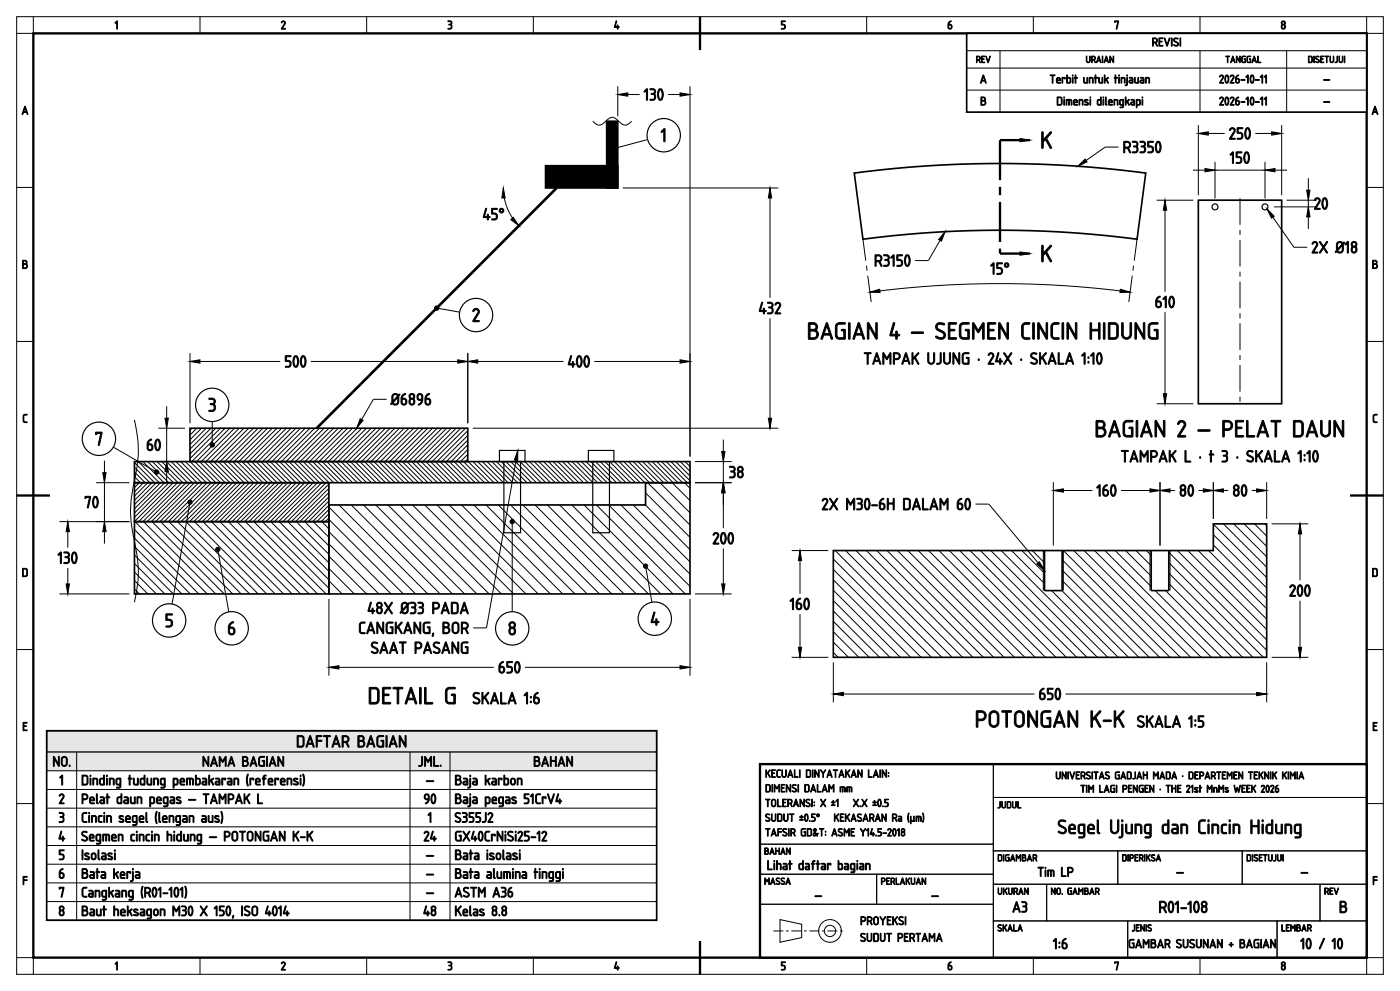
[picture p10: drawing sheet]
<svg xmlns="http://www.w3.org/2000/svg" width="420mm" height="297mm" viewBox="0 0 420 297" stroke-linecap="round" stroke-linejoin="round" font-family="sans-serif">
<g fill="none" stroke="#000" stroke-width=".3">
<path d="M5 5h410v287h-410zM10 5v5h-5M60 5v5M110 5v5M160 5v5M210 5v5M260 5v5M310 5v5M360 5v5M410 5v5h5M5 56.2h5M410 56.2h5"/>
<path d="M5 102.3h5M410 102.3h5M5 148.5h5M410 148.5h5M5 194.7h5M410 194.7h5M5 240.8h5M410 240.8h5M5 287h5v5M60 287v5M110 287v5M160 287v5"/>
<path d="M210 287v5M260 287v5M310 287v5M360 287v5M415 287h-5v5"/>
</g>
<path d="M10 10h400v277h-400zM210 5v10M5 148.5h10M405 148.5h10M210 282v10" fill="none" stroke="#000" stroke-width=".7" stroke-linecap="butt"/>
<path d="M228 229h182v58h-182z" fill-rule="evenodd" fill="#fff"/>
<path d="M228 229h182v58h-182z" fill="none" stroke="#000" stroke-width=".7" stroke-linecap="butt"/>
<g fill="none" stroke="#000" stroke-width=".3">
<path d="M228 229h70v24h-70zM298 229h112v10h-112zM298 239h112v16h-112zM228 253h70v9h-70zM298 255h37.3v10h-37.3zM335.3 255h37.4v10h-37.4zM372.7 255h37.3v10h-37.3zM228 262h35v9h-35zM228 271h70v16h-70zM234 275.6l6.5 1.4v4l-6.5 1.4zM263 262h35v9h-35zM298 265h16v11h-16z"/>
<path d="M298 276h40.3v11h-40.3zM314 265h82v11h-82zM338.3 276h44.8v11h-44.8zM383.1 276h26.9v11h-26.9zM396 265h14v11h-14z"/>
<circle cx="249" cy="279" r="3.4"/>
<circle cx="249" cy="279" r="1.7"/>
</g>
<path d="M232 279h21.5" fill="none" stroke="#000" stroke-width=".3" stroke-dasharray="3 .8 .8 .8" stroke-linecap="butt"/>
<path d="M290 10h120v23.6h-120z" fill-rule="evenodd" fill="#fff"/>
<path d="M290 10h120v23.6h-120z" fill="none" stroke="#000" stroke-width=".5"/>
<path d="M290 15.2h120M300 15.2v18.4M360 15.2v18.4M386 15.2v18.4M290 20.4h120M290 27h120" fill="none" stroke="#000" stroke-width=".3"/>
<path d="M14 219h183v6.4h-183z" fill-rule="evenodd" fill="#e6e6e6" stroke="#000" stroke-width=".35"/>
<path d="M14 225.4h183v5.6h-183z" fill-rule="evenodd" fill="#e6e6e6" stroke="#000" stroke-width=".3"/>
<g fill="none" stroke="#000" stroke-width=".3">
<path d="M177.8 36.3a2.13 2.13 0 0 0 3.7 .3 2.29 2.29 0 0 1 3.6-.7 3.1 3.1 0 0 0 2.9 1.5l1.5-1.1M40.3 125.8a35.1 35.1 0 0 1 .3 17.1 37.3 37.3 0 0 0 0 20.5 34.3 34.3 0 0 1-.3 17.1M40.3 138.6l6.1 6.1M41.5 138.3l6.3 6.4M42.9 138.3l6.3 6.4M44.3 138.3l6.3 6.4M45.7 138.3l6.3 6.4M47.1 138.3l6.3 6.4M48.5 138.3l6.4 6.4M49.9 138.3l6.4 6.4M51.4 138.3l6.3 6.4M52.8 138.3l6.3 6.4"/>
<path d="M54.2 138.3l6.3 6.4M55.6 138.3l6.3 6.4M57 138.3l6.3 6.4M57.6 128.3l-.6 .7M58.4 138.3l6.4 6.4M59 128.3l-2 2.1M59.8 138.3l6.4 6.4M60.5 128.3l-3.5 3.5M61.3 138.3l6.3 6.4M61.9 128.3l-4.9 4.9M62.7 138.3l6.3 6.4M63.3 128.3l-6.3 6.3"/>
<path d="M64.1 138.3l6.3 6.4M64.7 128.3l-7.7 7.7M65.5 138.3l6.3 6.4M66.1 128.3l-9.1 9.2M66.9 138.3l6.3 6.4M67.5 128.3l-10 10M68.3 138.3l6.4 6.4M68.9 128.3l-10 10M69.7 138.3l6.4 6.4M70.4 128.3l-10 10M71.2 138.3l6.3 6.4M71.8 128.3l-10 10"/>
<path d="M72.6 138.3l6.3 6.4M73.2 128.3l-10 10M74 138.3l6.3 6.4M74.6 128.3l-10 10M75.4 138.3l6.3 6.4M76 128.3l-10 10M76.8 138.3l6.3 6.4M77.4 128.3l-10 10M78.2 138.3l6.4 6.4M78.8 128.3l-10 10M79.6 138.3l6.4 6.4M80.3 128.3l-10 10"/>
<path d="M81.1 138.3l6.3 6.4M81.7 128.3l-10 10M82.5 138.3l6.3 6.4M83.1 128.3l-10 10M83.9 138.3l6.3 6.4M84.5 128.3l-10 10M85.3 138.3l6.3 6.4M85.9 128.3l-10 10M86.7 138.3l6.3 6.4M87.3 128.3l-10 10M88.1 138.3l6.4 6.4M88.7 128.3l-10 10"/>
<path d="M89.5 138.3l6.4 6.4M90.2 128.3l-10 10M91 138.3l6.3 6.4M91.6 128.3l-10 10M92.4 138.3l6.3 6.4M93 128.3l-10 10M93.8 138.3l6.3 6.4M94.4 128.3l-10 10M95.2 138.3l6.3 6.4M95.8 128.3l-10 10M96.6 138.3l6.3 6.4M97.2 128.3l-10 10"/>
<path d="M98 138.3l6.4 6.4M98.6 128.3l-10 10M99.4 138.3l6.4 6.4M100.1 128.3l-10 10M100.9 138.3l6.3 6.4M101.5 128.3l-10 10M102.3 138.3l6.3 6.4M102.9 128.3l-10 10M103.7 138.3l6.3 6.4M104.3 128.3l-10 10M105.1 138.3l6.3 6.4M105.7 128.3l-10 10"/>
<path d="M106.5 138.3l6.3 6.4M107.1 128.3l-10 10M107.9 138.3l6.4 6.4M108.5 128.3l-10 10M109.3 138.3l6.4 6.4M110 128.3l-10 10M110.8 138.3l6.3 6.4M111.4 128.3l-10 10M112.2 138.3l6.3 6.4M112.8 128.3l-10 10M113.6 138.3l6.3 6.4M114.2 128.3l-10 10"/>
<path d="M115 138.3l6.3 6.4M115.6 128.3l-10 10M116.4 138.3l6.3 6.4M117 128.3l-10 10M117.8 138.3l6.4 6.4M118.4 128.3l-10 10M119.2 138.3l6.4 6.4M119.9 128.3l-10 10M120.7 138.3l6.3 6.4M121.3 128.3l-10 10M122.1 138.3l6.3 6.4M122.7 128.3l-10 10"/>
<path d="M123.5 138.3l6.3 6.4M124.1 128.3l-10 10M124.9 138.3l6.3 6.4M125.5 128.3l-10 10M126.3 138.3l6.3 6.4M126.9 128.3l-10 10M127.7 138.3l6.4 6.4M128.3 128.3l-10 10M129.1 138.3l6.4 6.4M129.8 128.3l-10 10M130.6 138.3l6.3 6.4M131.2 128.3l-10 10"/>
<path d="M132 138.3l6.3 6.4M132.6 128.3l-10 10M133.4 138.3l6.3 6.4M134 128.3l-10 10M134.8 138.3l6.3 6.4M135.4 128.3l-10 10M136.2 138.3l6.3 6.4M136.8 128.3l-10 10M137.6 138.3l6.4 6.4M138.2 128.3l-10 10M139 138.3l6.4 6.4M139.7 128.3l-10 10"/>
<path d="M140.3 137.6l-.7 .7M140.3 136.1l-2.2 2.2M140.3 134.7l-3.6 3.6M140.3 133.3l-5 5M140.3 131.9l-6.4 6.4M140.3 130.5l-7.8 7.8M140.3 129.1l-9.2 9.2M140.5 138.3l6.3 6.4M141.9 138.3l6.3 6.4M143.3 138.3l6.3 6.4M144.7 138.3l6.3 6.4M146.1 138.3l6.3 6.4"/>
<path d="M147.5 138.3l6.4 6.4M148.9 138.3l6.4 6.4M150.4 138.3l6.3 6.4M151.8 138.3l6.3 6.4M153.2 138.3l6.3 6.4M154.6 138.3l6.3 6.4M156 138.3l6.3 6.4M157.4 138.3l6.4 6.4M158.8 138.3l6.4 6.4M160.3 138.3l6.3 6.4M161.7 138.3l6.3 6.4M163.1 138.3l6.3 6.4"/>
<path d="M164.5 138.3l6.3 6.4M165.9 138.3l6.3 6.4M167.3 138.3l6.4 6.4M168.7 138.3l6.4 6.4M170.2 138.3l6.3 6.4M171.6 138.3l6.3 6.4M173 138.3l6.3 6.4M174.4 138.3l6.3 6.4M175.8 138.3l6.3 6.4M177.2 138.3l6.4 6.4M178.6 138.3l6.4 6.4M180.1 138.3l6.3 6.4"/>
<path d="M181.5 138.3l6.3 6.4M182.9 138.3l6.3 6.4M184.3 138.3l6.3 6.4M185.7 138.3l6.3 6.4M187.1 138.3l6.4 6.4M188.5 138.3l6.4 6.4M190 138.3l6.3 6.4M191.4 138.3l6.3 6.4M192.8 138.3l6.3 6.4M194.2 138.3l6.3 6.4M195.6 138.3l6.3 6.4M197 138.3l6.4 6.4"/>
<path d="M198.4 138.3l6.4 6.4M199.9 138.3l6.3 6.4M201.3 138.3l5.7 5.8M202.7 138.3l4.3 4.4M204.1 138.3l2.9 2.9M205.5 138.3l1.5 1.5M40.3 140l4.7 4.7M40.3 141.4l3.3 3.3M40.3 142.9l1.8 1.8M40.3 144.3l.4 .4M40.3 158.7l19.3 19.3M40.5 156.3l21.7 21.7"/>
<path d="M41.8 144.7l-1.5 1.4M43.1 156.3l21.6 21.7M43.1 144.7l-2.8 2.7M44.3 144.7l-4 4M45.6 156.3l21.7 21.7M45.6 144.7l-5.3 5.2M46.9 144.7l-6.6 6.5M48.1 156.3l21.7 21.7M48.2 144.7l-7.9 7.8M49.4 144.7l-9.1 9.1M50.7 156.3l21.7 21.7M50.7 144.7l-10.4 10.3"/>
<path d="M52 144.7l-11.7 11.6M53.2 156.3l21.7 21.7M53.3 144.7l-11.7 11.6M54.5 144.7l-11.6 11.6M55.8 156.3l21.6 21.7M55.8 144.7l-11.7 11.6M57.1 144.7l-11.7 11.6M58.3 156.3l21.7 21.7M58.3 144.7l-11.6 11.6M59.6 144.7l-11.7 11.6M60.9 156.3l21.6 21.7M60.9 144.7l-11.7 11.6"/>
<path d="M62.2 144.7l-11.7 11.6M63.4 156.3l21.7 21.7M63.4 144.7l-11.6 11.6M64.7 144.7l-11.7 11.6M66 156.3l21.6 21.7M66 144.7l-11.7 11.6M67.3 144.7l-11.7 11.6M68.5 156.3l21.7 21.7M68.5 144.7l-11.6 11.6M69.8 144.7l-11.7 11.6M71.1 156.3l21.6 21.7M71.1 144.7l-11.7 11.6"/>
<path d="M72.3 144.7l-11.6 11.6M73.6 156.3l21.7 21.7M73.6 144.7l-11.6 11.6M74.9 144.7l-11.7 11.6M76.1 156.3l21.7 21.7M76.2 144.7l-11.7 11.6M77.4 144.7l-11.6 11.6M78.7 156.3l20 20M78.7 144.7l-11.7 11.6M80 144.7l-11.7 11.6M81.2 156.3l17.5 17.5M81.3 144.7l-11.7 11.6"/>
<path d="M82.5 144.7l-11.6 11.6M83.8 156.3l14.9 14.9M83.8 144.7l-11.7 11.6M85.1 144.7l-11.7 11.6M86.3 156.3l12.4 12.4M86.3 144.7l-11.6 11.6M87.6 144.7l-11.6 11.6M88.9 156.3l9.8 9.8M88.9 144.7l-11.7 11.6M90.2 144.7l-11.7 11.6M91.4 156.3l7.3 7.3M91.4 144.7l-11.6 11.6"/>
<path d="M92.7 144.7l-11.7 11.6M94 156.3l4.7 4.7M94 144.7l-11.7 11.6M95.3 144.7l-11.7 11.6M96.5 156.3l2.2 2.2M96.5 144.7l-11.6 11.6M97.8 144.7l-11.7 11.6M98.7 155.3l-1.1 1M98.7 154l-2.4 2.3M98.7 152.7l-3.7 3.6M98.7 151.4l-4.9 4.9M98.7 150.2l-6.2 6.1"/>
<path d="M98.7 148.9l-7.5 7.4M98.7 147.6l-8.7 8.7M98.7 146.3l-10 10M98.7 145.1l-11.3 11.2M98.7 152l26 26M98.7 155.7l22.3 22.3M98.7 159.3l18.6 18.7M101.7 151.3l26.7 26.7M105.4 151.3l26.6 26.7M109 151.3l26.7 26.7M112.7 151.3l26.7 26.7M116.4 151.3l26.7 26.7"/>
<path d="M120.1 151.3l26.6 26.7M123.8 151.3l26.6 26.7M127.4 151.3l26.7 26.7M131.1 151.3l26.7 26.7M134.8 151.3l26.7 26.7M138.5 151.3l26.6 26.7M142.1 151.3l26.7 26.7M145.8 151.3l26.7 26.7M149.5 151.3l26.7 26.7M153.2 151.3l26.6 26.7M156.8 151.3l26.7 26.7M160.5 151.3l26.7 26.7"/>
<path d="M164.2 151.3l26.7 26.7M167.9 151.3l26.6 26.7M171.6 151.3l26.6 26.7M175.2 151.3l26.7 26.7M178.9 151.3l26.7 26.7M182.6 151.3l24.4 24.4M186.3 151.3l20.7 20.8M189.9 151.3l17.1 17.1M193.6 151.3l13.4 13.4M193.7 147.7l13.3 13.3M194.3 144.7l12.7 12.7M198 144.7l9 9"/>
<path d="M201.7 144.7l5.3 5.3M205.3 144.7l1.7 1.6M208.5 144.7h11M217 144.7v13.6M364 157.1l16 16M367 157l13 13M370.1 157l9.9 9.9M373.2 157l6.8 6.8M376.3 157l3.7 3.7M379.5 157l.5 .5M40.3 161.2l16.8 16.8M40.3 163.8l14.2 14.2"/>
<path d="M40.3 166.3l11.7 11.7M40.3 168.9l9.1 9.1M40.3 171.4l6.6 6.6M40.3 174l4.1 4M40.3 176.5l1.5 1.5M98.7 163l15 15M98.7 166.7l11.3 11.3M98.7 170.4l7.6 7.6M98.7 174l3.9 4M98.7 177.7l.2 .3M98.7 179.5v23M207 179.5v23"/>
<path d="M208.5 178h11M217 164.4v13.6M250 167.6l29.4 29.4M250 170.7l26.3 26.3M250 173.8l23.2 23.2M250 176.9l20.1 20.1M250 180l17 17M250.6 165l32 32M253.7 165l32 32M256.8 165l32 32M259.9 165l32 32M263 165l32 32"/>
<path d="M266.1 165l32 32M269.2 165l32 32M272.3 165l32 32M275.5 165l32 32M278.6 165l32 32M281.7 165l32 32M284.8 165l32 32M287.9 165l32 32M291 165l32 32M294.1 165l32 32M297.2 165l32 32M300.3 165l32 32"/>
<path d="M303.5 165l9.9 9.9M306.6 165l6.8 6.8M309.7 165l3.7 3.7M312.8 165l.6 .6M313 165v12M315.5 177l20 20M318.6 177l20 20M318.6 167.7l29.3 29.3M318.6 170.9l26.2 26.1M318.6 174l23.1 23M319 177v-12l32 32M322.1 165l32 32"/>
<path d="M325.2 165l32 32M328.3 165l32 32M331.5 165l32 32M334.6 165l10.8 10.8M337.7 165l7.7 7.7M340.8 165l4.6 4.6M343.9 165l1.5 1.5M345 165v12M346.6 177l20 20M349.7 177l20 20M350.6 165.5l29.4 29.4M350.6 168.6l28.4 28.4"/>
<path d="M350.6 171.7l25.3 25.3M350.6 174.9l22.2 22.1M351 165v12M353.2 165l26.8 26.8M356.3 165l23.7 23.7M359.5 165l20.5 20.5M362.6 165l17.4 17.4M364 160.2l16 16M364 163.3l16 16M250 183.1l13.9 13.9M250 186.2l10.8 10.8M250 189.3l7.7 7.7"/>
<path d="M250 192.4l4.6 4.6M250 195.6l1.4 1.4M98.7 200h49.5M157.5 200h49.5M14 236.6h183M23 225.4v50.4M123 225.4v50.4M135 225.4v50.4M14 242.2h183M14 247.8h183M14 253.4h183M14 259h183"/>
<path d="M14 264.6h183M14 270.2h183M14 275.8h183"/>
</g>
<path d="M256.3 51.9a335 335 0 0 1 87.4 0l-2.6 19.8a315 315 0 0 0-82.2 0zM359.5 60h25v61h-25zM40.3 138.3h166.7v6.4h-166.7zM57 128.3h83.3v10h-83.3zM40.3 144.7h58.4v11.6h-58.4zM40.3 156.3h58.4v21.7h-58.4zM98.7 151.3h95v-6.6h13.3v33.3h-108.3zM250 165h114v-8h16v40h-130zM313.4 165v12h5.2v-12M345.4 165v12h5.2v-12M14 219h183v56.8h-183z" fill="none" stroke="#000" stroke-width=".5"/>
<path d="M372 59.4v62.2M261.4 90.5l-2.5-18.6M338.6 90.5l2.5-18.6" fill="none" stroke="#000" stroke-width=".3" stroke-dasharray="8 1.5 1.5 1.5" stroke-linecap="butt"/>
<g fill="none" stroke="#000" stroke-width=".35">
<path d="M149.8 135h7.7v3.3h-7.7zM151.2 138.3h5v21.4h-5zM176.5 135h7.7v3.3h-7.7zM177.8 138.3h5v21.4h-5z"/>
<circle cx="364.5" cy="62" r=".9"/>
<circle cx="379.5" cy="62" r=".9"/>
</g>
<g fill="#000" stroke="#000" stroke-width=".5">
<path d="M163.7 49.7h21.6v6.6h-21.6z" fill-rule="evenodd"/>
<path d="M182 36.3h3.3v20h-3.3z" fill-rule="evenodd"/>
</g>
<path d="M167 56.3l-72 72" fill="none" stroke="#000" stroke-width=".8" stroke-linecap="butt"/>
<path d="M217 144.7l.5 3h-1zM216.5 175h1l-.5 3zM98.7 200l3-.5v1zM204 199.5l3 .5-3 .5z" fill="#000" stroke="#000" stroke-width=".3"/>
<path d="M212.9 158.8h8.2v5.1h-8.2z" fill-rule="evenodd" fill="#fff"/>
<path d="M186.8 56.3h46.7M231 56.3v33M231 95.4v32.9M141.8 128.3h91.7M208.5 138.3h11M217 131.7v19.6M208.5 144.7h11" fill="none" stroke="#000" stroke-width=".3"/>
<path d="M231 56.3l.5 3h-1zM216.5 135.3h1l-.5 3zM230.5 125.3h1l-.5 3zM217 144.7l.5 3h-1z" fill="#000" stroke="#000" stroke-width=".3"/>
<path d="M226.7 89.8h8.6v5.1h-8.6z" fill-rule="evenodd" fill="#fff"/>
<path d="M17.8 156.3h21M20.3 156.3v7.8M17.8 178h21M20.3 170.2v7.8" fill="none" stroke="#000" stroke-width=".3"/>
<path d="M20.3 156.3l.5 3h-1zM19.8 175h1l-.5 3z" fill="#000" stroke="#000" stroke-width=".3"/>
<path d="M16.5 164.6h7.7v5.1h-7.7z" fill-rule="evenodd" fill="#fff"/>
<g fill="none" stroke="#000" stroke-width=".3">
<path d="M185.3 25.8v9M185.3 28.3h6.6M200.4 28.3h6.6M207 25.8v111M151 56.3a16 16 0 0 0 4.7 11.3M57 105.8v21M57 108.3h27.1M93.3 108.3h75.7M116 119.7h-4l-5 8.6M140.3 105.8v21M178.3 108.3h28.7M31.3 138.1v24.8"/>
<path d="M47.5 128.3h8M47.5 138.3h8M50 121.7v23.2M155.3 135l-9.3 53.2h-4M28.8 144.7h10M28.8 156.3h10"/>
</g>
<g fill="#000" stroke="#000" stroke-width=".3">
<path d="M185.3 28.3l3-.5v1zM204 27.8l3 .5-3 .5zM151 56.3l.5 3h-1zM153.2 65.8l.8-.7 1.7 2.5zM57 108.3l3-.5v1zM137.3 107.8l3 .5-3 .5zM140.3 108.3l3-.5v1zM204 107.8l3 .5-3 .5zM49.5 125.3h1l-.5 3zM50 138.3l.5 3h-1zM108.1 125.5l.8 .5-1.9 2.3zM155.3 135v3l-1-.1z"/>
<path d="M30.8 141.7h1l-.5 3zM31.3 156.3l.5 3h-1z"/>
</g>
<circle cx="199.1" cy="40.5" r="5" fill="#fff" stroke="#000" stroke-width=".35"/>
<path d="M194.3 41.8l-10.6 2.9" fill="none" stroke="#000" stroke-width=".3"/>
<circle cx="183.7" cy="44.7" r=".65" fill="#000" stroke="#000" stroke-width=".3"/>
<circle cx="142.8" cy="94.4" r="5" fill="#fff" stroke="#000" stroke-width=".35"/>
<path d="M131 92.3l6.9 1.2" fill="none" stroke="#000" stroke-width=".3"/>
<circle cx="131" cy="92.3" r=".65" fill="#000" stroke="#000" stroke-width=".3"/>
<circle cx="63.7" cy="121.3" r="5" fill="#fff" stroke="#000" stroke-width=".35"/>
<path d="M63.7 126.3v7" fill="none" stroke="#000" stroke-width=".3"/>
<circle cx="63.7" cy="133.3" r=".65" fill="#000" stroke="#000" stroke-width=".3"/>
<circle cx="196.4" cy="185.4" r="5" fill="#fff" stroke="#000" stroke-width=".35"/>
<path d="M193.7 169.7l1.9 10.8" fill="none" stroke="#000" stroke-width=".3"/>
<circle cx="193.7" cy="169.7" r=".65" fill="#000" stroke="#000" stroke-width=".3"/>
<circle cx="50.7" cy="186" r="5" fill="#fff" stroke="#000" stroke-width=".35"/>
<path d="M57 150.5l-5.4 30.5" fill="none" stroke="#000" stroke-width=".3"/>
<circle cx="57" cy="150.5" r=".65" fill="#000" stroke="#000" stroke-width=".3"/>
<circle cx="69.5" cy="188.3" r="5" fill="#fff" stroke="#000" stroke-width=".35"/>
<path d="M65.3 164.7l3.3 18.7" fill="none" stroke="#000" stroke-width=".3"/>
<circle cx="65.3" cy="164.7" r=".65" fill="#000" stroke="#000" stroke-width=".3"/>
<circle cx="29.7" cy="131.5" r="5" fill="#fff" stroke="#000" stroke-width=".35"/>
<path d="M34 134l13 7.5" fill="none" stroke="#000" stroke-width=".3"/>
<circle cx="47" cy="141.5" r=".65" fill="#000" stroke="#000" stroke-width=".3"/>
<circle cx="153.7" cy="188.3" r="5" fill="#fff" stroke="#000" stroke-width=".35"/>
<g fill="none" stroke="#000" stroke-width=".3">
<path d="M335.6 44.1h-4l-8.2 5.7M283.5 69.4l-5 8.7h-4M261 87.6a299 299 0 0 1 78 0M153.7 156.3v27M316 144.5v19M316 147h11.7M336.3 147h16.2M348 144.5v19M359.5 147h9M364 144.5v11M375.5 147h4.5M380 144.5v11"/>
<path d="M381.5 157h11M390 157v17M250 198.5v12M380 198.5v12M381.5 197h11M390 180.1v16.9M250 208h60.3M319.7 208h60.3"/>
</g>
<g fill="#000" stroke="#000" stroke-width=".3">
<path d="M306 41.5l3 .5-3 .5zM323.4 49.8l2.1-2.1 .6 .8zM283.5 69.4l-1.1 2.9-.8-.5zM306 75.5l3 .5-3 .5zM261 87.6l2.9-.9 .1 1zM336.1 86.7l2.9 .9-3 .1zM316 147l3-.5v1zM345 146.5l3 .5-3 .5zM348 147l3-.5v1zM361 146.5l3 .5-3 .5zM364 147l3-.5v1zM377 146.5l3 .5-3 .5z"/>
<path d="M390 157l.5 3h-1zM389.5 194h1l-.5 3zM250 208l3-.5v1zM377 207.5l3 .5-3 .5z"/>
<circle cx="153.7" cy="156.3" r=".65"/>
</g>
<path d="M300 42v34" fill="none" stroke="#000" stroke-width=".7" stroke-dasharray="12 2 2.5 2" stroke-linecap="butt"/>
<path d="M300 42h9M300 76h9" fill="none" stroke="#000" stroke-width=".7" stroke-linecap="butt"/>
<path d="M385.9 174.5h8.2v5.1h-8.2z" fill-rule="evenodd" fill="#fff"/>
<path d="M237.5 165h11M240 165v12.9M237.5 197h11M240 184.1v12.9" fill="none" stroke="#000" stroke-width=".3"/>
<path d="M240 165l.5 3h-1zM239.5 194h1l-.5 3z" fill="#000" stroke="#000" stroke-width=".3"/>
<path d="M236.1 178.5h7.8v5h-7.8z" fill-rule="evenodd" fill="#fff"/>
<path d="M359.5 37.5v21M384.5 37.5v21M357.9 51h28.2M359.5 40h7.9M364.5 48.5v11M376.6 40h7.9M379.5 48.5v11M347 60h11M349.5 60v27.5M349.5 93.5v27.5M347 121h11M292.6 151.1h4l16.8 19.9" fill="none" stroke="#000" stroke-width=".3"/>
<path d="M359.5 40l3-.5v1zM361.5 50.5l3 .5-3 .5zM379.5 51l3-.5v1zM381.5 39.5l3 .5-3 .5zM349.5 60l.5 3h-1zM349 118h1l-.5 3zM311 169l.8-.6 1.6 2.6z" fill="#000" stroke="#000" stroke-width=".3"/>
<path d="M345.6 87.9h7.8v5.2h-7.8z" fill-rule="evenodd" fill="#fff"/>
<path d="M392.5 53.4v15.2M380.1 62.6l8.1 11.5h4M382.2 62h12.8M386 60h9" fill="none" stroke="#000" stroke-width=".3"/>
<path d="M380.1 62.6l2.2 2.2-.8 .6zM392 57h1l-.5 3zM392.5 62l.5 3h-1z" fill="#000" stroke="#000" stroke-width=".3"/>
<g font-size="6.8">
<text x="312" y="44.5">K</text>
<text x="312" y="78.5">K</text>
<text x="242" y="101.7">BAGIAN 4 — SEGMEN CINCIN HIDUNG</text>
<text x="328.3" y="131">BAGIAN 2 — PELAT DAUN</text>
<text x="110.3" y="211">DETAIL G</text>
<text x="292.4" y="218">POTONGAN K-K</text>
</g>
<text font-size="5.7" x="317.2" y="249.9">Segel Ujung dan Cincin Hidung</text>
<g font-size="5.4">
<text x="198.2" y="42.5">1</text>
<text x="141.6" y="96.4">2</text>
<text x="62.4" y="123.3">3</text>
<text x="28.4" y="133.5">7</text>
<text x="49.4" y="188">5</text>
<text x="68.2" y="190.3">6</text>
<text x="152.3" y="190.3">8</text>
<text x="195.1" y="187.4">4</text>
</g>
<g font-size="4.7">
<text x="193.1" y="30.1">130</text>
<text x="368.6" y="41.8">250</text>
<text x="336.8" y="45.8">R3350</text>
<text x="368.9" y="49">150</text>
<text x="144.7" y="65.9">45°</text>
<text x="394.1" y="62.8">20</text>
<text x="393.4" y="75.9">2X Ø18</text>
<text x="262.2" y="79.8">R3150</text>
<text x="297.1" y="82.2">15°</text>
<text x="227.5" y="94.1">432</text>
<text x="346.4" y="92.3">610</text>
<text x="85.3" y="110.1">500</text>
<text x="170.2" y="110.1">400</text>
<text x="259" y="109.2">TAMPAK UJUNG · 24X · SKALA 1:10</text>
<text x="117.2" y="121.4">Ø6896</text>
<text x="43.8" y="135.1">60</text>
<text x="218.6" y="143.2">38</text>
<text x="336.2" y="138.5">TAMPAK L · t 3 · SKALA 1:10</text>
<text x="328.9" y="148.8">160</text>
<text x="353.7" y="148.8">80</text>
<text x="369.7" y="148.8">80</text>
<text x="25.2" y="152.2">70</text>
<text x="246.4" y="152.8">2X M30-6H DALAM 60</text>
<text x="213.7" y="163.1">200</text>
<text x="17.3" y="168.9">130</text>
<text x="386.7" y="178.7">200</text>
<text x="110.2" y="184">48X Ø33 PADA</text>
<text x="236.9" y="182.7">160</text>
<text x="107.4" y="189.9">CANGKANG, BOR</text>
<text x="111.1" y="195.9">SAAT PASANG</text>
<text x="149.4" y="201.8">650</text>
<text x="311.5" y="209.8">650</text>
<text x="141.7" y="211">SKALA 1:6</text>
<text x="341" y="218">SKALA 1:5</text>
<text x="88.8" y="223.9">DAFTAR BAGIAN</text>
<text x="347.5" y="273.6">R01-108</text>
<text x="401.6" y="273.6">B</text>
</g>
<g font-size="4.3">
<text x="303.6" y="273.4">A3</text>
<text x="315.9" y="284.4">1:6</text>
<text x="390.1" y="284.4">10 / 10</text>
</g>
<g font-size="4.1">
<text x="15.7" y="229.7">NO.</text>
<text x="60.6" y="229.7">NAMA BAGIAN</text>
<text x="125.4" y="229.7">JML.</text>
<text x="159.9" y="229.7">BAHAN</text>
<text x="17.8" y="235.3">1</text>
<text x="24.3" y="235.3">Dinding tudung pembakaran (referensi)</text>
<text x="127.7" y="235.3">—</text>
<text x="136.3" y="235.3">Baja karbon</text>
<text x="17.6" y="240.9">2</text>
<text x="24.3" y="240.9">Pelat daun pegas — TAMPAK L</text>
<text x="127" y="240.9">90</text>
<text x="136.3" y="240.9">Baja pegas 51CrV4</text>
<text x="17.5" y="246.5">3</text>
<text x="24.3" y="246.5">Cincin segel (lengan aus)</text>
<text x="128.3" y="246.5">1</text>
<text x="136.3" y="246.5">S355J2</text>
<text x="17.5" y="252.1">4</text>
<text x="17.5" y="257.7">5</text>
<text x="24.3" y="252.1">Segmen cincin hidung — POTONGAN K-K</text>
<text x="24.3" y="257.7">Isolasi</text>
<text x="127" y="252.1">24</text>
<text x="127.7" y="257.7">—</text>
<text x="136.3" y="252.1">GX40CrNiSi25-12</text>
<text x="136.3" y="257.7">Bata isolasi</text>
<text x="17.5" y="263.3">6</text>
<text x="24.3" y="263.3">Bata kerja</text>
<text x="127.7" y="263.3">—</text>
<text x="136.3" y="263.3">Bata alumina tinggi</text>
<text x="17.5" y="268.9">7</text>
<text x="24.3" y="268.9">Cangkang (R01-101)</text>
<text x="127.7" y="268.9">—</text>
<text x="136.3" y="268.9">ASTM A36</text>
<text x="17.5" y="274.5">8</text>
<text x="24.3" y="274.5">Baut heksagon M30 X 150, ISO 4014</text>
<text x="126.9" y="274.5">48</text>
<text x="136.3" y="274.5">Kelas 8.8</text>
</g>
<g font-size="3.8">
<text x="230" y="260.7">Lihat daftar bagian</text>
<text x="311.2" y="262.7">Tim LP</text>
<text x="352.8" y="262.7">—</text>
<text x="390.1" y="262.7">—</text>
<text x="244.3" y="269.7">—</text>
<text x="279.3" y="269.7">—</text>
</g>
<text font-size="3.5" x="338.4" y="284.1">GAMBAR SUSUNAN + BAGIAN</text>
<g font-size="3.4">
<text x="34.4" y="8.8">1</text>
<text x="84.2" y="8.8">2</text>
<text x="134.2" y="8.8">3</text>
<text x="184.1" y="8.8">4</text>
<text x="234.2" y="8.8">5</text>
<text x="284.2" y="8.8">6</text>
<text x="334.2" y="8.8">7</text>
<text x="384.1" y="8.8">8</text>
<text x="345.5" y="13.9">REVISI</text>
<text x="294" y="24.9">A</text>
<text x="314.9" y="24.9">Terbit untuk tinjauan</text>
<text x="365.7" y="24.9">2026-10-11</text>
<text x="396.9" y="24.9">—</text>
<text x="6.5" y="34.3">A</text>
<text x="294" y="31.5">B</text>
<text x="316.9" y="31.5">Dimensi dilengkapi</text>
<text x="365.7" y="31.5">2026-10-11</text>
<text x="396.9" y="31.5">—</text>
<text x="411.5" y="34.3">A</text>
<text x="6.5" y="80.5">B</text>
<text x="411.5" y="80.5">B</text>
<text x="6.7" y="126.7">C</text>
<text x="411.7" y="126.7">C</text>
<text x="6.5" y="172.8">D</text>
<text x="411.5" y="172.8">D</text>
<text x="6.7" y="219">E</text>
<text x="411.7" y="219">E</text>
<text x="6.7" y="265.2">F</text>
<text x="411.7" y="265.2">F</text>
<text x="258" y="277.2">PROYEKSI</text>
<text x="258" y="282.2">SUDUT PERTAMA</text>
<text x="34.4" y="290.8">1</text>
<text x="84.2" y="290.8">2</text>
<text x="134.2" y="290.8">3</text>
<text x="184.1" y="290.8">4</text>
<text x="234.2" y="290.8">5</text>
<text x="284.2" y="290.8">6</text>
<text x="334.2" y="290.8">7</text>
<text x="384.1" y="290.8">8</text>
</g>
<g font-size="3.1">
<text x="229.5" y="233">KECUALI DINYATAKAN LAIN:</text>
<text x="229.5" y="237.4">DIMENSI DALAM mm</text>
<text x="229.5" y="241.8">TOLERANSI: X ±1</text>
<text x="255.8" y="241.8">X.X ±0.5</text>
<text x="229.5" y="246.2">SUDUT ±0.5°</text>
<text x="229.5" y="250.6">TAFSIR GD&amp;T: ASME Y14.5-2018</text>
<text x="250.1" y="246.2">KEKASARAN Ra (µm)</text>
</g>
<g font-size="3">
<text x="316.6" y="233.5">UNIVERSITAS GADJAH MADA · DEPARTEMEN TEKNIK KIMIA</text>
<text x="324.1" y="237.5">TIM LAGI PENGEN · THE 21st MnMs WEEK 2026</text>
</g>
<g font-size="2.7">
<text x="292.7" y="18.8">REV</text>
<text x="325.7" y="18.8">URAIAN</text>
<text x="367.6" y="18.8">TANGGAL</text>
<text x="392.3" y="18.8">DISETUJUI</text>
<text x="299.2" y="242.2">JUDUL</text>
<text x="229.2" y="256.1">BAHAN</text>
<text x="299.2" y="258.1">DIGAMBAR</text>
<text x="336.5" y="258.1">DIPERIKSA</text>
<text x="373.9" y="258.1">DISETUJUI</text>
<text x="229.2" y="265.1">MASSA</text>
<text x="264.2" y="265.1">PERLAKUAN</text>
<text x="299.2" y="268.1">UKURAN</text>
<text x="315.2" y="268.1">NO. GAMBAR</text>
<text x="397.2" y="268.1">REV</text>
<text x="299.2" y="279.1">SKALA</text>
<text x="339.5" y="279.1">JENIS</text>
<text x="384.3" y="279.1">LEMBAR</text>
</g>
</svg>
